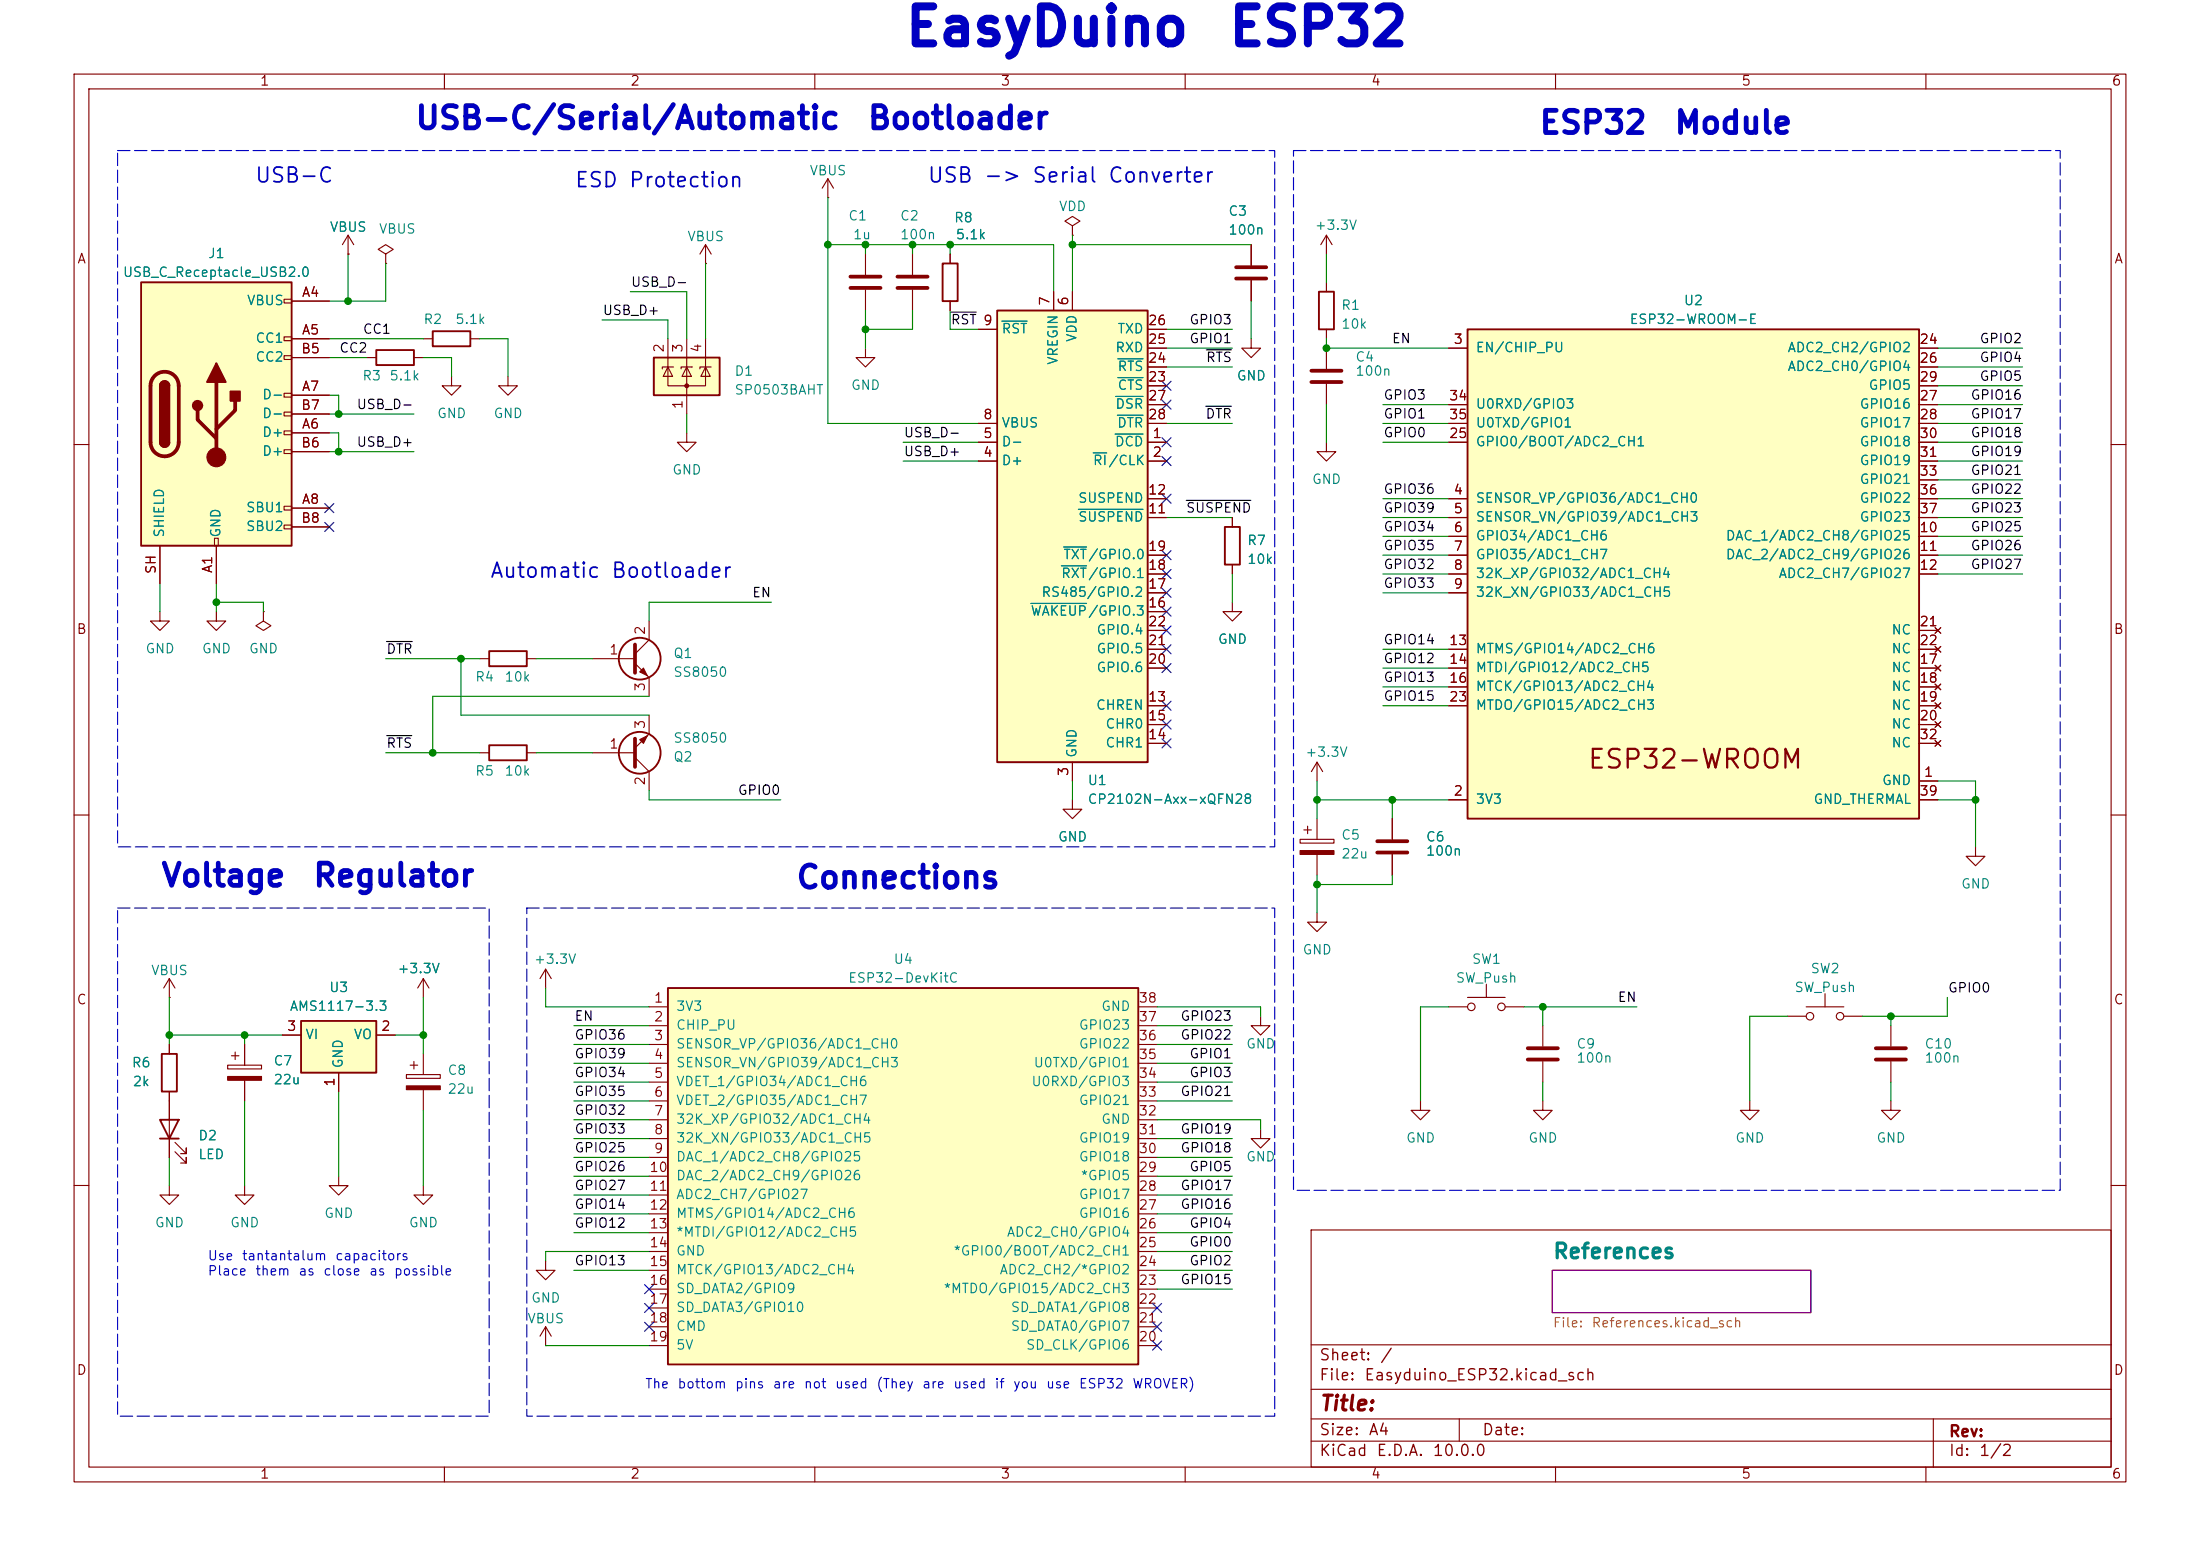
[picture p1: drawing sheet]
<svg xmlns="http://www.w3.org/2000/svg" width="297mm" height="210mm" viewBox="0 0 297 210" stroke-linecap="round" stroke-linejoin="round" font-family="sans-serif">
<path d="M0 0h297v210h-297z" fill="#fff" stroke="#fff" stroke-width=".14"/>
<g fill="none" stroke="#840000" stroke-width=".15">
<path d="M10 10h277v190h-277zM12 12h273v186h-273zM60 10v2M110 10v2M160 10v2M210 10v2M260 10v2M123.2 34.3v2.8M123.2 39.1v2.8M144.8 30.5l1-.7-1-.6-1 .6 1 .7v1.3M144.8 31.8h.1M10 60h2"/>
<path d="M285 60h2M10 110h2M285 110h2M22.9 148.6v7.6M23.6 155.4l1.5 1.6v-.8v.8h-.7M23.6 154.2l1.5 1.5v-.8v.8h-.7M10 160h2M177 166h108v32h-108zM285 160h2M60 198v2M110 198v2M160 198v2"/>
<path d="M177 194.5h108M177 191.5h108M177 187.5h108M177 181.5h108M197 191.5v3M210 198v2M260 198v2M261 191.5v6.5"/>
</g>
<path d="M209.5 171.5h35v5.7h-35z" fill="none" stroke="#840084" stroke-width=".15"/>
<path d="M21.6 151.1h2.5l-1.2 2.6zM21.6 153.7h2.5" fill="none" stroke="#840000" stroke-width=".25"/>
<path d="M121.2 37.3h4M121.2 38.9h4" fill="none" stroke="#840000" stroke-width=".51"/>
<path d="M90.2 133.4h63.5v50.8h-63.5z" fill="#ffffc2"/>
<path d="M178.1 39.4h2v5.1h-2zM50.8 47.2h5.1v2.1h-5.1zM58.4 44.7h5.1v2h-5.1zM165.4 71.1h2v5.1h-2zM90.2 133.4h63.5v50.8h-63.5z" fill="none" stroke="#840000" stroke-width=".25"/>
<g fill="none" stroke="#840000" stroke-width=".15">
<path d="M168.9 33v2.8M168.9 37.8v2.8M179.1 31.8v2.5M179.1 38.1v1.3M179.1 31.8l-.8 1.2M179.1 31.8l.7 1.2M49.5 48.3h1.3M55.9 48.3h1.2M57.1 45.7h1.3M61 50.8v1.3h1.2l-1.2 1.2-1.3-1.2h1.3M63.5 45.7h1.3M68.6 50.8v1.3h1.2l-1.2 1.2-1.3-1.2h1.3"/>
<path d="M168.9 45.7v1.3h1.3l-1.3 1.3-1.3-1.3h1.3M179.1 44.5v1.2M179.1 47v2.8M179.1 51.8v2.8M166.4 69.9v1.2M166.4 76.2v1.3M29.2 82.6v1.2h1.3l-1.3 1.3-1.3-1.3h1.3M35.6 82.6v1.2l1 .7-1 .6-1.1-.6 1.1-.7M35.6 82.6h.1M87.6 135.9h2.6M87.6 138.4h2.6M153.7 135.9h2.5"/>
<path d="M153.7 138.4h2.5M87.6 141h2.6M87.6 143.5h2.6M87.6 146.1h2.6M87.6 148.6h2.6M87.6 151.1h2.6M87.6 153.7h2.6M87.6 156.2h2.6M87.6 158.8h2.6M153.7 141h2.5M153.7 143.5h2.5M153.7 146.1h2.5"/>
<path d="M153.7 148.6h2.5M153.7 151.1h2.5M153.7 153.7h2.5M153.7 156.2h2.5M153.7 158.8h2.5M236.2 148.6v1.3h1.3l-1.3 1.2-1.3-1.2h1.3M87.6 168.9h2.6M87.6 161.3h2.6M87.6 163.8h2.6M87.6 166.4h2.6M87.6 171.5h2.6M87.6 174h2.6"/>
<path d="M87.6 176.5h2.6M87.6 179.1h2.6M153.7 168.9h2.5M153.7 161.3h2.5M153.7 163.8h2.5M153.7 166.4h2.5M153.7 171.5h2.5M153.7 174h2.5M153.7 176.5h2.5M153.7 179.1h2.5M87.6 181.6h2.6M153.7 181.6h2.5"/>
</g>
<path d="M166.9 36.1h4M166.9 37.6h4M177 50h4.1M177 51.6h4.1" fill="none" stroke="#840000" stroke-width=".51"/>
<path d="M198.1 44.5h61v66h-61z" fill="#ffffc2"/>
<g fill="none" stroke="#840000" stroke-width=".25">
<path d="M198.1 44.5h61v66h-61zM66 87.9h5.1v2h-5.1z"/>
<circle cx="86.4" cy="88.9" r="2.82"/>
</g>
<g fill="none" stroke="#840000" stroke-width=".15">
<path d="M92.7 58.4v1.3h1.3l-1.3 1.3-1.3-1.3h1.3M195.6 47h2.5M195.6 59.7h2.5M195.6 54.6h2.5M195.6 57.2h2.5M259.1 47h2.5M259.1 59.7h2.5M259.1 49.5h2.5M259.1 54.6h2.5M259.1 57.2h2.5M259.1 52.1h2.5M195.6 67.3h2.5"/>
<path d="M195.6 69.9h2.5M195.6 72.4h2.5M195.6 74.9h2.5M195.6 77.5h2.5M259.1 67.3h2.5M259.1 69.9h2.5M259.1 72.4h2.5M259.1 74.9h2.5M259.1 77.5h2.5M259.1 62.2h2.5M259.1 64.8h2.5M64.8 88.9h1.2"/>
<path d="M71.1 88.9h1.3M80 88.9h5.7M85.7 89.5l1.9 1.9v2.6M87.6 83.8v2.6l-1.9 1.9M166.4 81.3v1.3h1.2l-1.2 1.2-1.3-1.2h1.3M195.6 80h2.5M195.6 87.6h2.5M195.6 90.2h2.5M195.6 92.7h2.5M195.6 95.3h2.5M259.1 87.6h2.5M259.1 90.2h2.5"/>
<path d="M259.1 92.7h2.5M259.1 95.3h2.5M259.1 97.8h2.5M259.1 85.1h2.5M261.2 89.8l.8 .8M261.2 92.3l.8 .8M261.2 94.9l.8 .7M261.2 97.4l.8 .8M261.2 84.7l.8 .8M261.2 87.2l.8 .8M261.2 99.9l.8 .8M262 89.8l-.8 .8"/>
<path d="M262 92.3l-.8 .8M262 94.9l-.8 .7M262 97.4l-.8 .8M262 84.7l-.8 .8M262 87.2l-.8 .8M262 99.9l-.8 .8M175.5 113.3h4.6v.5h-4.6zM176 112h1M176.5 111.5v1M177.8 110.5v2.8M177.8 115.3v2.8M188 110.5v2.8"/>
<path d="M188 115.3v2.8M195.6 108h2.5M259.1 105.4h2.5M259.1 108h2.5M259.1 100.3h2.5M266.7 114.3v1.3h1.3l-1.3 1.2-1.3-1.2h1.3M177.8 123.2v1.3h1.3l-1.3 1.2-1.3-1.2h1.3M195.6 135.9h2.5M198.1 134.6h5.1M200.7 132.8v1.8M203.2 135.9h2.5M208.3 138.4v2.8"/>
<path d="M241.3 137.2h2.5M243.8 135.9h5.1M246.4 134.1v1.8M248.9 137.2h2.6M255.3 138.4v2.8M191.8 148.6v1.3h1.2l-1.2 1.2-1.3-1.2h1.3M208.3 148.6v1.3h1.2l-1.2 1.2-1.3-1.2h1.3M208.3 143.3v2.8M255.3 148.6v1.3h1.2l-1.2 1.2-1.3-1.2h1.3M255.3 143.3v2.8"/>
<circle cx="198.6" cy="135.9" r=".51"/>
<circle cx="202.7" cy="135.9" r=".51"/>
<circle cx="244.3" cy="137.2" r=".51"/>
<circle cx="248.4" cy="137.2" r=".51"/>
</g>
<path d="M85.7 87v3.8M185.9 113.5h4.1M185.9 115.1h4.1M206.2 141.5h4.1M206.2 143h4.1M253.2 141.5h4.1M253.2 143h4.1" fill="none" stroke="#840000" stroke-width=".51"/>
<g fill="#840000" stroke="#840000" stroke-width=".15">
<path d="M86.4 90.7l.5-.5 .5 1z"/>
<path d="M175.5 114.8h4.6v.5h-4.6z"/>
</g>
<path d="M88.3 48.3h8.9v5h-8.9z" fill="#ffffc2"/>
<path d="M88.3 48.3h8.9v5h-8.9zM21.8 142.2h2.1v5.1h-2.1z" fill="none" stroke="#840000" stroke-width=".25"/>
<g fill="none" stroke="#840000" stroke-width=".15">
<path d="M47 34.3h.1M47 31.8l-.8 1.2M47 31.8l.8 1.2M47 31.8v2.5M52.1 34.3l1-.6-1-.7-1 .7 1 .6v1.3M52.1 35.6h.1M95.2 35.6h.1M95.2 33v2.6M95.2 33l-.7 1.3M95.2 33l.8 1.3M111.8 26.7h.1M111.8 24.1l-.8 1.3"/>
<path d="M111.8 24.1l.7 1.3M111.8 24.1v2.6M116.8 34.3v2.8M116.8 39.1v2.8M90.2 49.5v2.6h5v-2.6M90.2 49.5l.6 1.3h-1.3zM90.2 45.7v3.8M90.9 49.5h-1.5v.3M92.7 49.5l.6 1.3h-1.2zM92.7 45.7v10.2M93.5 49.5h-1.6v.3M95.2 49.5l.7 1.3h-1.3z"/>
<path d="M95.2 45.7v3.8M96 49.5h-1.5v.3M116.8 47v1.3h1.3l-1.3 1.2-1.2-1.2h1.2M177.8 102.9l-.8 1.2M177.8 102.9l.8 1.2M177.8 102.9v2.5M22.9 134.6h.1M22.9 132.1v2.5M22.9 132.1l-.8 1.3M22.9 132.1l.7 1.3M22.9 141v1.2M22.9 147.3v1.3"/>
<path d="M22.9 160v1.3h1.2l-1.2 1.3-1.3-1.3h1.3M73.7 170.2v1.3h1.2l-1.2 1.2-1.3-1.2h1.3M73.7 179.1l-.8 1.2M73.7 179.1l.7 1.2M73.7 179.1v2.5M73.7 181.6h.1"/>
</g>
<circle cx="92.7" cy="52.1" r=".25" fill="#840000" stroke="#840000" stroke-width=".15"/>
<path d="M114.8 37.3h4.1M114.8 38.9h4.1" fill="none" stroke="#840000" stroke-width=".51"/>
<path d="M134.6 41.9h20.3v61h-20.3z" fill="#ffffc2"/>
<g fill="none" stroke="#840000" stroke-width=".25">
<path d="M127.3 35.6h2v5h-2zM134.6 41.9h20.3v61h-20.3zM66 100.6h5.1v2h-5.1z"/>
<circle cx="86.4" cy="101.6" r="2.82"/>
</g>
<g fill="none" stroke="#840000" stroke-width=".15">
<path d="M128.3 34.3v1.3M142.2 39.4v2.5M144.8 39.4v2.5M128.3 40.6v1.3M132.1 59.7h2.5M132.1 57.2h2.5M132.1 44.5h2.5M154.9 59.7h2.6M154.9 57.2h2.6M154.9 44.5h2.6M154.9 52.1h2.6M154.9 49.5h2.6"/>
<path d="M154.9 47h2.6M154.9 54.6h2.6M179.1 59.7v1.3h1.2l-1.2 1.2-1.3-1.2h1.3M132.1 62.2h2.5M154.9 62.2h2.6M154.9 69.9h2.6M154.9 67.3h2.6M154.9 77.5h2.6M154.9 74.9h2.6M21.6 82.6v1.2h1.3l-1.3 1.3-1.3-1.3h1.3M87.6 96.5v2.6l-1.9 1.9M154.9 95.3h2.6"/>
<path d="M154.9 97.8h2.6M154.9 82.6h2.6M154.9 80h2.6M154.9 90.2h2.6M154.9 87.6h2.6M154.9 85.1h2.6M64.8 101.6h1.2M71.1 101.6h1.3M80 101.6h5.7M85.7 102.2l1.9 1.9v2.6M144.8 108v1.2h1.2l-1.2 1.3-1.3-1.3h1.3M144.8 102.9v2.5"/>
<path d="M154.9 100.3h2.6M73.7 130.8l-.8 1.3M73.7 130.8l.7 1.3M73.7 130.8v2.6M170.2 137.2v1.2h1.2l-1.2 1.3-1.3-1.3h1.3M45.7 158.8v1.2h1.3l-1.3 1.3-1.3-1.3h1.3M170.2 152.4v1.3h1.2l-1.2 1.2-1.3-1.2h1.3"/>
</g>
<path d="M135.3 43.3h3.4M150.5 58.6h3.8M150.6 53.5h3.7M150.8 56h3.5M150.9 51h3.4M150.9 48.4h3.4M143.3 76.4h3.4M143.6 73.8h3.1M145.6 68.7h8.7M147.6 61.1h1.8M139.2 81.4h7.5" fill="none" stroke="#008484" stroke-width=".15"/>
<path d="M85.7 99.7v3.8" fill="none" stroke="#840000" stroke-width=".51"/>
<path d="M86.4 99.8l1-.5-.5 1z" fill="#840000" stroke="#840000" stroke-width=".15"/>
<path d="M19 38.1h20.4v35.6h-20.4z" fill="#ffffc2"/>
<g fill="none" stroke="#840000" stroke-width=".15">
<path d="M38.4 40.4h1v.5h-1zM38.4 45.5h1v.5h-1zM38.4 48h1v.5h-1zM38.4 53.1h1v.5h-1zM38.4 55.6h1v.5h-1zM38.4 58.2h1v.5h-1zM39.4 40.6h5M39.4 45.7h5M39.4 58.4h5M39.4 53.3h5M39.4 48.3h5M39.4 55.9h5"/>
<path d="M21.6 73.7v5M29 72.6h.5v1.1h-.5zM29.2 73.7v5M38.4 60.7h1v.5h-1zM38.4 68.3h1v.5h-1zM38.4 70.9h1v.5h-1zM39.4 68.6h5M39.4 61h5M39.4 71.1h5M57.1 132.1v2.5M57.1 132.1l-.7 1.3M57.1 132.1l.8 1.3"/>
<path d="M30.7 143.8h4.6v.5h-4.6zM31.2 142.5h1.1M31.7 142v1M33 141v2.8M33 145.8v2.8M54.9 145h4.5v.5h-4.5zM55.4 143.8h1M55.9 143.3v1M57.1 142.2v2.8M57.1 147.1v2.8M33 160v1.3h1.3l-1.3 1.3-1.3-1.3h1.3M57.1 160v1.3h1.3l-1.3 1.3-1.2-1.3h1.2"/>
</g>
<path d="M19 38.1h20.4v35.6h-20.4zM21.6 52.1a.64 .64 0 0 1 .6-.7 .64 .64 0 0 1 .7 .7M21.6 59.7a.64 .64 0 0 0 .6 .6 .64 .64 0 0 0 .7-.6" fill="none" stroke="#840000" stroke-width=".25"/>
<path d="M20.9 50.7a1.9 1.9 0 0 1 2-.4 1.9 1.9 0 0 1 1.2 1.8v7.6a1.91 1.91 0 0 1-1.9 1.9 1.91 1.91 0 0 1-1.9-1.9v-7.6a1.9 1.9 0 0 1 .6-1.4zM26.7 55.4v1.2l2.5 2.6M29.2 51.6v10.1M31.7 54.1v1.3l-2.5 2.5" fill="none" stroke="#840000" stroke-width=".51"/>
<g fill="#840000" stroke="#840000" stroke-width=".25">
<path d="M21.6 52.1h1.3v7.6h-1.3z"/>
<path d="M21.8 51.6a.64 .64 0 0 1 .7-.1 .64 .64 0 0 1 .4 .6h-1.3z"/>
<path d="M21.6 59.7h1.3a.64 .64 0 0 1-.7 .6 .64 .64 0 0 1-.6-.6z"/>
<path d="M29.2 49l1.3 2.6h-2.6z"/>
<path d="M31.1 52.8h1.3v1.3h-1.3z"/>
<circle cx="26.7" cy="54.7" r=".63"/>
</g>
<g fill="#840000" stroke="#840000" stroke-width=".15">
<path d="M30.7 145.3h4.6v.5h-4.6z"/>
<path d="M54.9 146.6h4.5v.5h-4.5z"/>
<circle cx="29.2" cy="61.7" r="1.27"/>
</g>
<path d="M40.6 137.8h10.2v7h-10.2z" fill="#ffffc2"/>
<path d="M40.6 137.8h10.2v7h-10.2z" fill="none" stroke="#840000" stroke-width=".25"/>
<g fill="none" stroke="#840000" stroke-width=".15">
<path d="M47 34.3h.1M128.3 34.3v1.3M142.2 39.4v2.5M144.8 39.4v2.5M168.9 33v2.8M168.9 37.8v2.8M39.4 40.6h5M39.4 45.7h5M39.4 58.4h5M39.4 53.3h5M39.4 48.3h5M39.4 55.9h5"/>
<path d="M128.3 40.6v1.3M132.1 59.7h2.5M132.1 57.2h2.5M132.1 44.5h2.5M154.9 59.7h2.6M154.9 57.2h2.6M154.9 44.5h2.6M154.9 52.1h2.6M154.9 49.5h2.6M154.9 47h2.6M154.9 54.6h2.6M195.6 59.7h2.5"/>
<path d="M195.6 57.2h2.5M195.6 47h2.5M195.6 54.6h2.5M259.1 59.7h2.5M259.1 57.2h2.5M259.1 52.1h2.5M259.1 49.5h2.5M259.1 47h2.5M259.1 54.6h2.5M21.6 73.7v5M29.2 73.7v5M39.4 68.6h5"/>
<path d="M39.4 61h5M39.4 71.1h5M132.1 62.2h2.5M154.9 62.2h2.6M154.9 69.9h2.6M154.9 67.3h2.6M154.9 77.5h2.6M154.9 74.9h2.6M166.4 69.9v1.2M166.4 76.2v1.3M195.6 69.9h2.5M195.6 67.3h2.5"/>
<path d="M195.6 77.5h2.5M195.6 74.9h2.5M195.6 72.4h2.5M259.1 62.2h2.5M259.1 69.9h2.5M259.1 67.3h2.5M259.1 77.5h2.5M259.1 74.9h2.5M259.1 72.4h2.5M259.1 64.8h2.5M154.9 95.3h2.6M154.9 97.8h2.6"/>
<path d="M154.9 82.6h2.6M154.9 80h2.6M154.9 90.2h2.6M154.9 87.6h2.6M154.9 85.1h2.6M195.6 95.3h2.5M195.6 80h2.5M195.6 90.2h2.5M195.6 87.6h2.5M195.6 92.7h2.5M259.1 95.3h2.5M259.1 97.8h2.5"/>
<path d="M259.1 90.2h2.5M259.1 87.6h2.5M259.1 85.1h2.5M259.1 92.7h2.5M261.2 89.8l.8 .8M261.2 92.3l.8 .8M261.2 94.9l.8 .7M261.2 97.4l.8 .8M261.2 84.7l.8 .8M261.2 87.2l.8 .8M261.2 99.9l.8 .8M262 89.8l-.8 .8"/>
<path d="M262 92.3l-.8 .8M262 94.9l-.8 .7M262 97.4l-.8 .8M262 84.7l-.8 .8M262 87.2l-.8 .8M262 99.9l-.8 .8M144.8 102.9v2.5M154.9 100.3h2.6M188 110.5v2.8M188 115.3v2.8M195.6 108h2.5M259.1 100.3h2.5"/>
<path d="M259.1 105.4h2.5M259.1 108h2.5M38.1 139.7h2.5M50.8 139.7h2.5M22.9 141v1.2M22.9 147.3v3.8M22.9 153.7v2.5M33 141v2.8M33 145.8v2.8M45.7 144.8v2.5"/>
</g>
<path d="M128.4 42.1h3.4M162.8 54.8h3.4M162.8 47.2h3.4M160.1 67.5h8.8M52.2 86.6h3.5M52.2 99.3h3.4" fill="none" stroke="#000" stroke-width=".15"/>
<g fill="none" stroke="#008400" stroke-width=".15">
<path d="M47 34.3v6.3M52.1 35.6v5h-7.7M85.1 39.4h7.6v6.3M95.2 35.6v10.1M111.8 26.7v30.5h20.3M111.8 33h30.4v6.4M116.8 33v1.3M123.2 33v1.3M128.3 33v1.3M144.8 31.8v7.6M144.8 33h24.1M179.1 34.3v3.8"/>
<path d="M44.4 53.3h1.3v2.6M44.4 58.4h1.3v2.6M44.4 55.9h11.5M44.4 48.3h5.1M44.4 45.7h12.7M57.1 48.3h3.9v2.5M64.8 45.7h3.8v5.1M81.3 43.2h8.9v2.5M92.7 55.9v2.5M116.8 41.9v5.1M121.9 59.7h10.2M123.2 41.9v2.6h-6.4"/>
<path d="M128.3 41.9v2.6h3.8M157.5 47h8.9M157.5 44.5h8.9M157.5 57.2h8.9M157.5 49.5h8.9M168.9 40.6v5.1M179.1 45.7v1.3h16.5M179.1 54.6v5.1M186.7 57.2h8.9M186.7 59.7h8.9M186.7 54.6h8.9M261.6 47h11.4"/>
<path d="M261.6 57.2h11.4M261.6 59.7h11.4M261.6 52.1h11.4M261.6 49.5h11.4M261.6 54.6h11.4M21.6 78.7v3.9M29.2 78.7v3.9M44.4 61h11.5M121.9 62.2h10.2M157.5 69.9h8.9M166.4 77.5v3.8M186.7 69.9h8.9"/>
<path d="M186.7 77.5h8.9M186.7 72.4h8.9M186.7 74.9h8.9M186.7 67.3h8.9M261.6 69.9h11.4M261.6 77.5h11.4M261.6 72.4h11.4M261.6 74.9h11.4M261.6 64.8h11.4M261.6 62.2h11.4M261.6 67.3h11.4M29.2 81.3h6.4v1.3"/>
<path d="M52.1 88.9h12.7M62.2 88.9v7.6h25.4M72.4 88.9h7.6M87.6 94h-29.2v7.6M104.1 81.3h-16.5v2.5M186.7 95.3h8.9M186.7 90.2h8.9M186.7 80h8.9M186.7 92.7h8.9M186.7 87.6h8.9M52.1 101.6h12.7M72.4 101.6h7.6"/>
<path d="M87.6 106.7v1.3h17.8M144.8 105.4v2.6M177.8 108h17.8M177.8 105.4v5.1M177.8 118.1v5.1M188 108v2.5M188 118.1v1.3h-10.2M261.6 108h5.1M261.6 105.4h5.1v8.9M22.9 139.7h15.2M22.9 134.6v6.4M33 139.7v1.3"/>
<path d="M53.3 139.7h3.8M57.1 134.6v7.6M73.7 133.4v2.5h13.9M77.5 138.4h10.1M156.2 138.4h10.2M156.2 135.9h14v1.3M195.6 135.9h-3.8v12.7M205.7 135.9h15.3M208.3 135.9v2.5M241.3 137.2h-5.1v11.4M255.3 137.2v1.2M262.9 134.6v2.6h-11.4"/>
<path d="M22.9 156.2v3.8M33 148.6v11.4M45.7 147.3v11.5M57.1 149.9v10.1M77.5 151.1h10.1M77.5 158.8h10.1M77.5 153.7h10.1M77.5 143.5h10.1M77.5 146.1h10.1M77.5 148.6h10.1M77.5 141h10.1M77.5 156.2h10.1"/>
<path d="M156.2 151.1h14v1.3M156.2 158.8h10.2M156.2 153.7h10.2M156.2 143.5h10.2M156.2 146.1h10.2M156.2 148.6h10.2M156.2 141h10.2M156.2 156.2h10.2M208.3 146.1v2.5M255.3 146.1v2.5M77.5 163.8h10.1M77.5 166.4h10.1"/>
<path d="M77.5 161.3h10.1M77.5 171.5h10.1M87.6 168.9h-13.9v1.3M156.2 163.8h10.2M156.2 166.4h10.2M156.2 161.3h10.2M156.2 174h10.2M156.2 168.9h10.2M156.2 171.5h10.2M73.7 181.6h13.9"/>
</g>
<g fill="none" stroke="#000084" stroke-width=".15">
<path d="M156.9 59.1l1.2 1.2M156.9 54l1.2 1.2M156.9 51.5l1.2 1.2M158.1 59.1l-1.2 1.2M158.1 54l-1.2 1.2M158.1 51.5l-1.2 1.2M43.8 70.5l1.3 1.2M43.8 68l1.3 1.2M45.1 70.5l-1.3 1.2M45.1 68l-1.3 1.2M156.9 74.3l1.2 1.2M156.9 79.4l1.2 1.2"/>
<path d="M156.9 61.6l1.2 1.2M156.9 66.7l1.2 1.2M156.9 76.9l1.2 1.2M158.1 74.3l-1.2 1.2M158.1 79.4l-1.2 1.2M158.1 61.6l-1.2 1.2M158.1 66.7l-1.2 1.2M158.1 76.9l-1.2 1.2M156.9 89.6l1.2 1.2M156.9 97.2l1.2 1.2M156.9 87l1.2 1.2M156.9 84.5l1.2 1.2"/>
<path d="M156.9 81.9l1.2 1.3M156.9 94.6l1.2 1.3M156.9 99.7l1.2 1.2M158.1 89.6l-1.2 1.2M158.1 97.2l-1.2 1.2M158.1 87l-1.2 1.2M158.1 84.5l-1.2 1.2M158.1 81.9l-1.2 1.3M158.1 94.6l-1.2 1.3M158.1 99.7l-1.2 1.2M87 173.4l1.2 1.2M87 178.5l1.2 1.2"/>
<path d="M87 175.9l1.2 1.2M88.2 173.4l-1.2 1.2M88.2 178.5l-1.2 1.2M88.2 175.9l-1.2 1.2M155.6 178.5l1.2 1.2M155.6 175.9l1.2 1.2M156.8 178.5l-1.2 1.2M156.8 175.9l-1.2 1.2M155.6 181l1.2 1.2M156.8 181l-1.2 1.2"/>
</g>
<path d="M15.9 20.3h156.2v94h-156.2zM174.6 20.3h103.5v140.4h-103.5zM15.9 122.6h50.1v68.5h-50.1zM71.1 122.6h101v68.5h-101z" fill="none" stroke="#0000c2" stroke-width=".15" stroke-dasharray="1.7 .6"/>
<path d="M135.3 43.3h3.4M150.5 58.6h3.8M150.6 53.5h3.7M150.8 56h3.5M150.9 51h3.4M150.9 48.4h3.4M143.3 76.4h3.4M143.6 73.8h3.1M145.6 68.7h8.7M147.6 61.1h1.8M139.2 81.4h7.5" fill="none" stroke="#008484" stroke-width=".15"/>
<g fill="#008400" stroke="#008400" stroke-width=".14">
<circle cx="22.9" cy="139.7" r=".46"/>
<circle cx="33" cy="139.7" r=".46"/>
<circle cx="57.1" cy="139.7" r=".46"/>
<circle cx="45.7" cy="61" r=".46"/>
<circle cx="45.7" cy="55.9" r=".46"/>
<circle cx="29.2" cy="81.3" r=".46"/>
<circle cx="62.2" cy="88.9" r=".46"/>
<circle cx="58.4" cy="101.6" r=".46"/>
<circle cx="47" cy="40.6" r=".46"/>
<circle cx="116.8" cy="44.5" r=".46"/>
<circle cx="144.8" cy="33" r=".46"/>
<circle cx="116.8" cy="33" r=".46"/>
<circle cx="123.2" cy="33" r=".46"/>
<circle cx="128.3" cy="33" r=".46"/>
<circle cx="111.8" cy="33" r=".46"/>
<circle cx="177.8" cy="108" r=".46"/>
<circle cx="188" cy="108" r=".46"/>
<circle cx="177.8" cy="119.4" r=".46"/>
<circle cx="255.3" cy="137.2" r=".46"/>
<circle cx="208.3" cy="135.9" r=".46"/>
<circle cx="266.7" cy="108" r=".46"/>
<circle cx="179.1" cy="47" r=".46"/>
</g>
<g font-size="5" fill="#0000c2">
<text x="121.9" y="7.4">EasyDuino</text>
<text x="165.6" y="7.4">ESP32</text>
</g>
<g font-size="3" fill="#0000c2">
<text x="55.9" y="18.2">USB-C/Serial/Automatic</text>
<text x="117" y="18.2">Bootloader</text>
<text x="207.6" y="18.8">ESP32</text>
<text x="225.9" y="18.8">Module</text>
<text x="21.6" y="120.4">Voltage</text>
<text x="42.1" y="120.4">Regulator</text>
<text x="107.3" y="120.7">Connections</text>
</g>
<text font-size="2.5" fill="#840000" x="214.2" y="104.4">ESP32-­WROOM­</text>
<g font-size="2" fill="#0000c2">
<text x="34.3" y="25.2">USB-C</text>
<text x="77.5" y="25.8">ESD</text>
<text x="84.8" y="25.8">Protection</text>
<text x="125.1" y="25.2">USB</text>
<text x="132.7" y="25.2">-&gt;</text>
<text x="139.2" y="25.2">Serial</text>
<text x="149.5" y="25.2">Converter</text>
<text x="66" y="78.5">Automatic</text>
<text x="82.4" y="78.5">Bootloader</text>
</g>
<text font-size="2" fill="#008484" x="209.5" y="170.4">References</text>
<text font-size="2" fill="#840000" x="178" y="190.9">Title:</text>
<g font-size="1.5" fill="#840000">
<text x="178" y="184">Sheet:</text>
<text x="186.2" y="184">/</text>
<text x="178" y="186.7">File:</text>
<text x="184.1" y="186.7">Easyduino_ESP32.kicad_sch</text>
<text x="178" y="196.9">KiCad</text>
<text x="178" y="194.1">Size:</text>
<text x="184.7" y="194.1">A4</text>
<text x="185.7" y="196.9">E.D.A.</text>
<text x="193.3" y="196.9">10.0.0</text>
<text x="200" y="194.1">Date:</text>
<text x="263" y="194.3">Rev:</text>
<text x="263" y="196.9">Id:</text>
<text x="267.1" y="196.9">1/2</text>
</g>
<g font-size="1.3" fill="#840000">
<text x="35" y="11.9">1</text>
<text x="85" y="11.9">2</text>
<text x="135" y="11.9">3</text>
<text x="185" y="11.9">4</text>
<text x="235" y="11.9">5</text>
<text x="285" y="11.9">6</text>
<text x="10.3" y="35.9">A</text>
<text x="285.3" y="35.9">A</text>
<text x="40.7" y="40.4">A4</text>
<text x="142" y="41.3" transform="rotate(-90 142 41.3)">7</text>
<text x="144.5" y="41.3" transform="rotate(-90 144.5 41.3)">6</text>
<text x="40.7" y="45.5">A5</text>
<text x="89.9" y="47.7" transform="rotate(-90 89.9 47.7)">2</text>
<text x="92.5" y="47.7" transform="rotate(-90 92.5 47.7)">3</text>
<text x="95" y="47.7" transform="rotate(-90 95 47.7)">4</text>
<text x="132.6" y="44.2">9</text>
<text x="154.9" y="46.7">25</text>
<text x="154.9" y="44.2">26</text>
<text x="196.1" y="46.7">3</text>
<text x="259" y="46.7">24</text>
<text x="40.6" y="48">B5</text>
<text x="40.7" y="53.1">A7</text>
<text x="154.9" y="51.8">23</text>
<text x="154.9" y="49.3">24</text>
<text x="259" y="49.3">26</text>
<text x="259" y="51.8">29</text>
<text x="40.6" y="55.6">B7</text>
<text x="40.7" y="58.2">A6</text>
<text x="92.5" y="55.3" transform="rotate(-90 92.5 55.3)">1</text>
<text x="132.6" y="59.4">5</text>
<text x="132.6" y="56.9">8</text>
<text x="154.9" y="54.4">27</text>
<text x="154.9" y="56.9">28</text>
<text x="155.5" y="59.4">1</text>
<text x="195.5" y="59.4">25</text>
<text x="195.5" y="54.4">34</text>
<text x="195.5" y="56.9">35</text>
<text x="259" y="54.4">27</text>
<text x="259" y="56.9">28</text>
<text x="259" y="59.4">30</text>
<text x="40.6" y="60.7">B6</text>
<text x="132.6" y="62">4</text>
<text x="155.5" y="62">2</text>
<text x="259" y="62">31</text>
<text x="259" y="64.5">33</text>
<text x="40.6" y="70.9">B8</text>
<text x="40.7" y="68.3">A8</text>
<text x="154.9" y="69.6">11</text>
<text x="154.9" y="67.1">12</text>
<text x="196.1" y="67.1">4</text>
<text x="196.1" y="69.6">5</text>
<text x="259" y="67.1">36</text>
<text x="259" y="69.6">37</text>
<text x="21.3" y="77.6" transform="rotate(-90 21.3 77.6)">SH</text>
<text x="29" y="77.5" transform="rotate(-90 29 77.5)">A1</text>
<text x="154.9" y="77.2">18</text>
<text x="154.9" y="74.7">19</text>
<text x="196.1" y="72.1">6</text>
<text x="196.1" y="74.7">7</text>
<text x="196.1" y="77.2">8</text>
<text x="259" y="72.1">10</text>
<text x="259" y="74.7">11</text>
<text x="259" y="77.2">12</text>
<text x="154.9" y="82.3">16</text>
<text x="154.9" y="79.8">17</text>
<text x="196.1" y="79.8">9</text>
<text x="10.3" y="85.9">B</text>
<text x="82.2" y="88.6">1</text>
<text x="87.4" y="85.8" transform="rotate(-90 87.4 85.8)">2</text>
<text x="154.9" y="89.9">20</text>
<text x="154.9" y="87.4">21</text>
<text x="154.9" y="84.8">22</text>
<text x="195.5" y="87.4">13</text>
<text x="195.5" y="89.9">14</text>
<text x="259" y="89.9">17</text>
<text x="259" y="84.8">21</text>
<text x="259" y="87.4">22</text>
<text x="285.3" y="85.9">B</text>
<text x="87.4" y="93.4" transform="rotate(-90 87.4 93.4)">3</text>
<text x="154.9" y="95">13</text>
<text x="195.5" y="92.5">16</text>
<text x="195.5" y="95">23</text>
<text x="259" y="92.5">18</text>
<text x="259" y="95">19</text>
<text x="82.2" y="101.3">1</text>
<text x="87.4" y="98.5" transform="rotate(-90 87.4 98.5)">3</text>
<text x="154.9" y="100.1">14</text>
<text x="154.9" y="97.5">15</text>
<text x="259" y="97.5">20</text>
<text x="259" y="100.1">32</text>
<text x="87.4" y="106.1" transform="rotate(-90 87.4 106.1)">2</text>
<text x="144.5" y="104.8" transform="rotate(-90 144.5 104.8)">3</text>
<text x="196.1" y="107.7">2</text>
<text x="259" y="107.7">39</text>
<text x="259.6" y="105.2">1</text>
<text x="10.3" y="135.9">C</text>
<text x="88.2" y="135.6">1</text>
<text x="153.6" y="135.6">38</text>
<text x="285.3" y="135.9">C</text>
<text x="38.7" y="139.4">3</text>
<text x="51.4" y="139.4">2</text>
<text x="88.2" y="138.2">2</text>
<text x="88.2" y="140.7">3</text>
<text x="88.2" y="143.3">4</text>
<text x="153.6" y="143.3">35</text>
<text x="153.6" y="140.7">36</text>
<text x="153.6" y="138.2">37</text>
<text x="45.5" y="146.8" transform="rotate(-90 45.5 146.8)">1</text>
<text x="88.2" y="145.8">5</text>
<text x="88.2" y="148.3">6</text>
<text x="153.6" y="148.3">33</text>
<text x="153.6" y="145.8">34</text>
<text x="88.2" y="150.9">7</text>
<text x="88.2" y="153.4">8</text>
<text x="88.2" y="156">9</text>
<text x="153.6" y="156">30</text>
<text x="153.6" y="153.4">31</text>
<text x="153.6" y="150.9">32</text>
<text x="87.6" y="158.5">10</text>
<text x="87.6" y="161">11</text>
<text x="153.6" y="161">28</text>
<text x="153.6" y="158.5">29</text>
<text x="87.6" y="163.6">12</text>
<text x="87.6" y="166.1">13</text>
<text x="153.6" y="166.1">26</text>
<text x="153.6" y="163.6">27</text>
<text x="87.6" y="168.7">14</text>
<text x="87.6" y="171.2">15</text>
<text x="87.6" y="173.7">16</text>
<text x="153.6" y="173.7">23</text>
<text x="153.6" y="171.2">24</text>
<text x="153.6" y="168.7">25</text>
<text x="87.6" y="176.3">17</text>
<text x="87.6" y="178.8">18</text>
<text x="153.6" y="178.8">21</text>
<text x="153.6" y="176.3">22</text>
<text x="10.3" y="185.9">D</text>
<text x="87.6" y="181.4">19</text>
<text x="153.6" y="181.4">20</text>
<text x="285.3" y="185.9">D</text>
<text x="35" y="199.9">1</text>
<text x="85" y="199.9">2</text>
<text x="135" y="199.9">3</text>
<text x="185" y="199.9">4</text>
<text x="235" y="199.9">5</text>
<text x="285" y="199.9">6</text>
</g>
<g font-size="1.3" fill="#008484">
<text x="109.2" y="24">VBUS</text>
<text x="142.9" y="28.8">VDD</text>
<text x="165.7" y="29.4">C3</text>
<text x="28" y="35.2">J1</text>
<text x="44.4" y="31.6">VBUS</text>
<text x="51.1" y="31.9">VBUS</text>
<text x="92.7" y="32.9">VBUS</text>
<text x="114.4" y="30.1">C1</text>
<text x="115.1" y="32.6">1u</text>
<text x="121.4" y="30.1">C2</text>
<text x="121.4" y="32.6">100n</text>
<text x="128.7" y="30.3">R8</text>
<text x="128.9" y="32.6">5.1k</text>
<text x="165.7" y="32">100n</text>
<text x="177.4" y="31.3">+3.3V</text>
<text x="16.5" y="37.7">USB_C_Receptacle_USB2.0</text>
<text x="33.3" y="41.5">VBUS</text>
<text x="227.2" y="41.5">U2</text>
<text x="34.4" y="46.6">CC1</text>
<text x="57.1" y="44">R2</text>
<text x="61.4" y="44">5.1k</text>
<text x="135.1" y="45.3">RST</text>
<text x="145.6" y="46.2" transform="rotate(-90 145.6 46.2)">VDD</text>
<text x="150.5" y="47.9">RXD</text>
<text x="150.8" y="45.3">TXD</text>
<text x="181" y="42.1">R1</text>
<text x="181" y="44.7">10k</text>
<text x="199.1" y="47.9">EN/CHIP_PU</text>
<text x="219.9" y="44">ESP32-WROOM-E</text>
<text x="241.2" y="47.9">ADC2_CH2/GPIO2</text>
<text x="34.4" y="49.1">CC2</text>
<text x="48.8" y="51.7">R3</text>
<text x="52.5" y="51.7">5.1k</text>
<text x="99.1" y="51">D1</text>
<text x="99.1" y="53.6">SP0503BAHT</text>
<text x="114.8" y="52.9">GND</text>
<text x="143.1" y="49.3" transform="rotate(-90 143.1 49.3)">VREGIN</text>
<text x="150.8" y="52.9">CTS</text>
<text x="150.8" y="50.4">RTS</text>
<text x="166.9" y="51.7">GND</text>
<text x="182.9" y="49.1">C4</text>
<text x="182.9" y="51">100n</text>
<text x="241.2" y="50.4">ADC2_CH0/GPIO4</text>
<text x="252.2" y="52.9">GPIO5</text>
<text x="35.3" y="59.3">D+</text>
<text x="35.3" y="54.2">D-</text>
<text x="35.3" y="56.7">D-</text>
<text x="58.9" y="56.7">GND</text>
<text x="66.5" y="56.7">GND</text>
<text x="135.1" y="58">VBUS</text>
<text x="150.5" y="55.5">DSR</text>
<text x="150.7" y="58">DTR</text>
<text x="199.1" y="55.5">U0RXD/GPIO3</text>
<text x="199.1" y="58">U0TXD/GPIO1</text>
<text x="251" y="55.5">GPIO16</text>
<text x="251" y="58">GPIO17</text>
<text x="35.3" y="61.8">D+</text>
<text x="90.7" y="64.4">GND</text>
<text x="135.1" y="63.1">D+</text>
<text x="135.1" y="60.6">D-</text>
<text x="147.5" y="63.1">RI/CLK</text>
<text x="150.4" y="60.6">DCD</text>
<text x="177" y="65.6">GND</text>
<text x="199.1" y="60.6">GPIO0/BOOT/ADC2_CH1</text>
<text x="251" y="60.6">GPIO18</text>
<text x="251" y="63.1">GPIO19</text>
<text x="251" y="65.6">GPIO21</text>
<text x="33.1" y="69.4">SBU1</text>
<text x="33.1" y="72">SBU2</text>
<text x="145.5" y="70.7">SUSPEND</text>
<text x="145.5" y="68.2">SUSPEND</text>
<text x="199.1" y="68.2">SENSOR_VP/GPIO36/ADC1_CH0</text>
<text x="199.1" y="70.7">SENSOR_VN/GPIO39/ADC1_CH3</text>
<text x="251" y="68.2">GPIO22</text>
<text x="251" y="70.7">GPIO23</text>
<text x="22.5" y="72.6" transform="rotate(-90 22.5 72.6)">SHIELD</text>
<text x="30.1" y="72.6" transform="rotate(-90 30.1 72.6)">GND</text>
<text x="143.5" y="75.8">TXT/GPIO.0</text>
<text x="168.3" y="73.9">R7</text>
<text x="168.3" y="76.4">10k</text>
<text x="199.1" y="73.3">GPIO34/ADC1_CH6</text>
<text x="199.1" y="75.8">GPIO35/ADC1_CH7</text>
<text x="232.9" y="73.3">DAC_1/ADC2_CH8/GPIO25</text>
<text x="232.9" y="75.8">DAC_2/ADC2_CH9/GPIO26</text>
<text x="139" y="83.4">WAKEUP/GPIO.3</text>
<text x="140.5" y="80.9">RS485/GPIO.2</text>
<text x="143.2" y="78.3">RXT/GPIO.1</text>
<text x="199.1" y="78.3">32K_XP/GPIO32/ADC1_CH4</text>
<text x="199.1" y="80.9">32K_XN/GPIO33/ADC1_CH5</text>
<text x="240" y="78.3">ADC2_CH7/GPIO27</text>
<text x="19.6" y="88.5">GND</text>
<text x="27.2" y="88.5">GND</text>
<text x="33.5" y="88.5">GND</text>
<text x="90.8" y="89.1">Q1</text>
<text x="147.9" y="88.5">GPIO.5</text>
<text x="147.9" y="86">GPIO.4</text>
<text x="164.3" y="87.2">GND</text>
<text x="199.1" y="88.5">MTMS/GPIO14/ADC2_CH6</text>
<text x="255.3" y="86">NC</text>
<text x="255.3" y="88.5">NC</text>
<text x="64.1" y="92.3">R4</text>
<text x="68" y="92.3">10k</text>
<text x="90.8" y="91.7">SS8050</text>
<text x="147.9" y="91">GPIO.6</text>
<text x="199.1" y="91">MTDI/GPIO12/ADC2_CH5</text>
<text x="199.1" y="93.6">MTCK/GPIO13/ADC2_CH4</text>
<text x="255.3" y="91">NC</text>
<text x="255.3" y="93.6">NC</text>
<text x="90.8" y="100.6">SS8050</text>
<text x="147.9" y="96.1">CHREN</text>
<text x="149.1" y="101.2">CHR1</text>
<text x="149.1" y="98.7">CHR0</text>
<text x="199.1" y="96.1">MTDO/GPIO15/ADC2_CH3</text>
<text x="255.3" y="96.1">NC</text>
<text x="255.3" y="98.7">NC</text>
<text x="255.3" y="101.2">NC</text>
<text x="64.1" y="105">R5</text>
<text x="68" y="105">10k</text>
<text x="90.8" y="103.1">Q2</text>
<text x="145.6" y="102.4" transform="rotate(-90 145.6 102.4)">GND</text>
<text x="146.7" y="106.3">U1</text>
<text x="176.1" y="102.5">+3.3V</text>
<text x="254" y="106.3">GND</text>
<text x="142.7" y="113.9">GND</text>
<text x="146.7" y="108.8">CP2102N-Axx-xQFN28</text>
<text x="181" y="113.6">C5</text>
<text x="192.4" y="113.9">C6</text>
<text x="199.1" y="108.8">3V3</text>
<text x="244.7" y="108.8">GND_THERMAL</text>
<text x="181" y="116.2">22u</text>
<text x="192.4" y="115.8">100n</text>
<text x="264.7" y="120.2">GND</text>
<text x="20.3" y="131.9">VBUS</text>
<text x="53.6" y="131.7">+3.3V</text>
<text x="72" y="130.4">+3.3V</text>
<text x="120.5" y="130.4">U4</text>
<text x="175.8" y="129.1">GND</text>
<text x="198.6" y="130.4">SW1</text>
<text x="244.3" y="131.7">SW2</text>
<text x="39" y="136.8">AMS1117-3.3</text>
<text x="44.3" y="134.2">U3</text>
<text x="91.2" y="136.8">3V3</text>
<text x="114.4" y="132.9">ESP32-DevKitC</text>
<text x="148.6" y="136.8">GND</text>
<text x="196.4" y="132.9">SW_Push</text>
<text x="242.2" y="134.2">SW_Push</text>
<text x="41.1" y="140.6">VI</text>
<text x="47.7" y="140.6">VO</text>
<text x="91.2" y="139.3">CHIP_PU</text>
<text x="91.2" y="141.8">SENSOR_VP/GPIO36/ADC1_CH0</text>
<text x="145.6" y="141.8">GPIO22</text>
<text x="145.6" y="139.3">GPIO23</text>
<text x="168.1" y="141.8">GND</text>
<text x="212.7" y="141.8">C9</text>
<text x="212.7" y="143.7">100n</text>
<text x="259.7" y="143.7">100n</text>
<text x="259.7" y="141.8">C10</text>
<text x="17.7" y="144.4">R6</text>
<text x="17.8" y="146.9">2k</text>
<text x="36.8" y="144.1">C7</text>
<text x="36.8" y="146.7">22u</text>
<text x="46.6" y="144.3" transform="rotate(-90 46.6 144.3)">GND</text>
<text x="60.3" y="145.4">C8</text>
<text x="60.3" y="147.9">22u</text>
<text x="91.2" y="144.4">SENSOR_VN/GPIO39/ADC1_CH3</text>
<text x="91.2" y="146.9">VDET_1/GPIO34/ADC1_CH6</text>
<text x="91.2" y="149.5">VDET_2/GPIO35/ADC1_CH7</text>
<text x="139.1" y="146.9">U0RXD/GPIO3</text>
<text x="139.4" y="144.4">U0TXD/GPIO1</text>
<text x="145.6" y="149.5">GPIO21</text>
<text x="26.7" y="154.2">D2</text>
<text x="91.2" y="152">32K_XP/GPIO32/ADC1_CH4</text>
<text x="91.2" y="154.5">32K_XN/GPIO33/ADC1_CH5</text>
<text x="145.6" y="154.5">GPIO19</text>
<text x="148.6" y="152">GND</text>
<text x="189.7" y="154.5">GND</text>
<text x="206.2" y="154.5">GND</text>
<text x="234.2" y="154.5">GND</text>
<text x="253.2" y="154.5">GND</text>
<text x="26.7" y="156.8">LED</text>
<text x="91.2" y="157.1">DAC_1/ADC2_CH8/GPIO25</text>
<text x="91.2" y="159.6">DAC_2/ADC2_CH9/GPIO26</text>
<text x="145.6" y="157.1">GPIO18</text>
<text x="145.8" y="159.6">*GPIO5</text>
<text x="168.1" y="157.1">GND</text>
<text x="20.8" y="166">GND</text>
<text x="31" y="166">GND</text>
<text x="43.7" y="164.7">GND</text>
<text x="55.1" y="166">GND</text>
<text x="91.2" y="162.2">ADC2_CH7/GPIO27</text>
<text x="91.2" y="164.7">MTMS/GPIO14/ADC2_CH6</text>
<text x="91.2" y="167.2">*MTDI/GPIO12/ADC2_CH5</text>
<text x="135.8" y="167.2">ADC2_CH0/GPIO4</text>
<text x="145.6" y="164.7">GPIO16</text>
<text x="145.6" y="162.2">GPIO17</text>
<text x="91.2" y="169.8">GND</text>
<text x="91.2" y="172.3">MTCK/GPIO13/ADC2_CH4</text>
<text x="128.6" y="169.8">*GPIO0/BOOT/ADC2_CH1</text>
<text x="134.9" y="172.3">ADC2_CH2/*GPIO2</text>
<text x="71.1" y="178.9">VBUS</text>
<text x="71.6" y="176.1">GND</text>
<text x="91.2" y="174.9">SD_DATA2/GPIO9</text>
<text x="91.2" y="177.4">SD_DATA3/GPIO10</text>
<text x="91.2" y="179.9">CMD</text>
<text x="127.3" y="174.9">*MTDO/GPIO15/ADC2_CH3</text>
<text x="136.4" y="179.9">SD_DATA0/GPIO7</text>
<text x="136.4" y="177.4">SD_DATA1/GPIO8</text>
<text x="91.2" y="182.5">5V</text>
<text x="138.4" y="182.5">SD_CLK/GPIO6</text>
</g>
<g font-size="1.3">
<text x="85.1" y="39">USB_D-</text>
<text x="45.7" y="47.9">CC2</text>
<text x="48.9" y="45.4">CC1</text>
<text x="81.3" y="42.8">USB_D+</text>
<text x="128.3" y="44.1">RST</text>
<text x="160.5" y="44.1">GPIO3</text>
<text x="160.5" y="46.6">GPIO1</text>
<text x="187.8" y="46.6">EN</text>
<text x="267.2" y="46.6">GPIO2</text>
<text x="162.7" y="49.2">RTS</text>
<text x="267.2" y="51.7">GPIO5</text>
<text x="267.2" y="49.2">GPIO4</text>
<text x="48.1" y="55.5">USB_D-</text>
<text x="121.9" y="59.3">USB_D-</text>
<text x="162.7" y="56.8">DTR</text>
<text x="186.7" y="54.3">GPIO3</text>
<text x="186.7" y="56.8">GPIO1</text>
<text x="186.7" y="59.3">GPIO0</text>
<text x="266" y="54.3">GPIO16</text>
<text x="266" y="59.3">GPIO18</text>
<text x="266" y="56.8">GPIO17</text>
<text x="48.1" y="60.6">USB_D+</text>
<text x="121.9" y="61.9">USB_D+</text>
<text x="266" y="61.9">GPIO19</text>
<text x="266" y="64.4">GPIO21</text>
<text x="160" y="69.5">SUSPEND</text>
<text x="186.7" y="69.5">GPIO39</text>
<text x="186.7" y="67">GPIO36</text>
<text x="266" y="69.5">GPIO23</text>
<text x="266" y="67">GPIO22</text>
<text x="186.7" y="74.6">GPIO35</text>
<text x="186.7" y="77.1">GPIO32</text>
<text x="186.7" y="72">GPIO34</text>
<text x="266" y="74.6">GPIO26</text>
<text x="266" y="77.1">GPIO27</text>
<text x="266" y="72">GPIO25</text>
<text x="101.5" y="80.9">EN</text>
<text x="186.7" y="79.7">GPIO33</text>
<text x="52.1" y="88.6">DTR</text>
<text x="186.7" y="89.8">GPIO12</text>
<text x="186.7" y="87.3">GPIO14</text>
<text x="186.7" y="94.9">GPIO15</text>
<text x="186.7" y="92.4">GPIO13</text>
<text x="52.1" y="101.3">RTS</text>
<text x="99.5" y="107.6">GPIO0</text>
<text x="218.3" y="135.5">EN</text>
<text x="262.9" y="134.3">GPIO0</text>
<text x="77.5" y="140.6">GPIO36</text>
<text x="77.5" y="143.2">GPIO39</text>
<text x="77.5" y="138.1">EN</text>
<text x="159.3" y="140.6">GPIO22</text>
<text x="159.3" y="138.1">GPIO23</text>
<text x="160.5" y="143.2">GPIO1</text>
<text x="77.5" y="145.7">GPIO34</text>
<text x="77.5" y="148.2">GPIO35</text>
<text x="159.3" y="148.2">GPIO21</text>
<text x="160.5" y="145.7">GPIO3</text>
<text x="77.5" y="155.9">GPIO25</text>
<text x="77.5" y="153.3">GPIO33</text>
<text x="77.5" y="150.8">GPIO32</text>
<text x="159.3" y="153.3">GPIO19</text>
<text x="159.3" y="155.9">GPIO18</text>
<text x="77.5" y="160.9">GPIO27</text>
<text x="77.5" y="158.4">GPIO26</text>
<text x="159.3" y="160.9">GPIO17</text>
<text x="160.5" y="158.4">GPIO5</text>
<text x="77.5" y="166">GPIO12</text>
<text x="77.5" y="163.5">GPIO14</text>
<text x="159.3" y="163.5">GPIO16</text>
<text x="160.5" y="166">GPIO4</text>
<text x="77.5" y="171.1">GPIO13</text>
<text x="159.3" y="173.6">GPIO15</text>
<text x="160.5" y="168.6">GPIO0</text>
<text x="160.5" y="171.1">GPIO2</text>
</g>
<g font-size="1.3" fill="#0000c2">
<text x="27.9" y="170.4">Use</text>
<text x="27.9" y="172.5">Place</text>
<text x="32.6" y="170.4">tantantalum</text>
<text x="34.4" y="172.5">them</text>
<text x="40.2" y="172.5">as</text>
<text x="43.5" y="172.5">close</text>
<text x="45.2" y="170.4">capacitors</text>
<text x="49.7" y="172.5">as</text>
<text x="53.1" y="172.5">possible</text>
<text x="87" y="187.7">The</text>
<text x="91.4" y="187.7">bottom</text>
<text x="99.1" y="187.7">pins</text>
<text x="104.2" y="187.7">are</text>
<text x="108.4" y="187.7">not</text>
<text x="112.6" y="187.7">used</text>
<text x="118.2" y="187.7">(They</text>
<text x="124.4" y="187.7">are</text>
<text x="128.6" y="187.7">used</text>
<text x="134.2" y="187.7">if</text>
<text x="136.7" y="187.7">you</text>
<text x="141.1" y="187.7">use</text>
<text x="145.6" y="187.7">ESP32</text>
<text x="152.8" y="187.7">WROVER)</text>
</g>
<g font-size="1.3" fill="#848400">
<text x="209.5" y="179.5">File:</text>
<text x="214.8" y="179.5">References.kicad_sch</text>
</g>
</svg>
